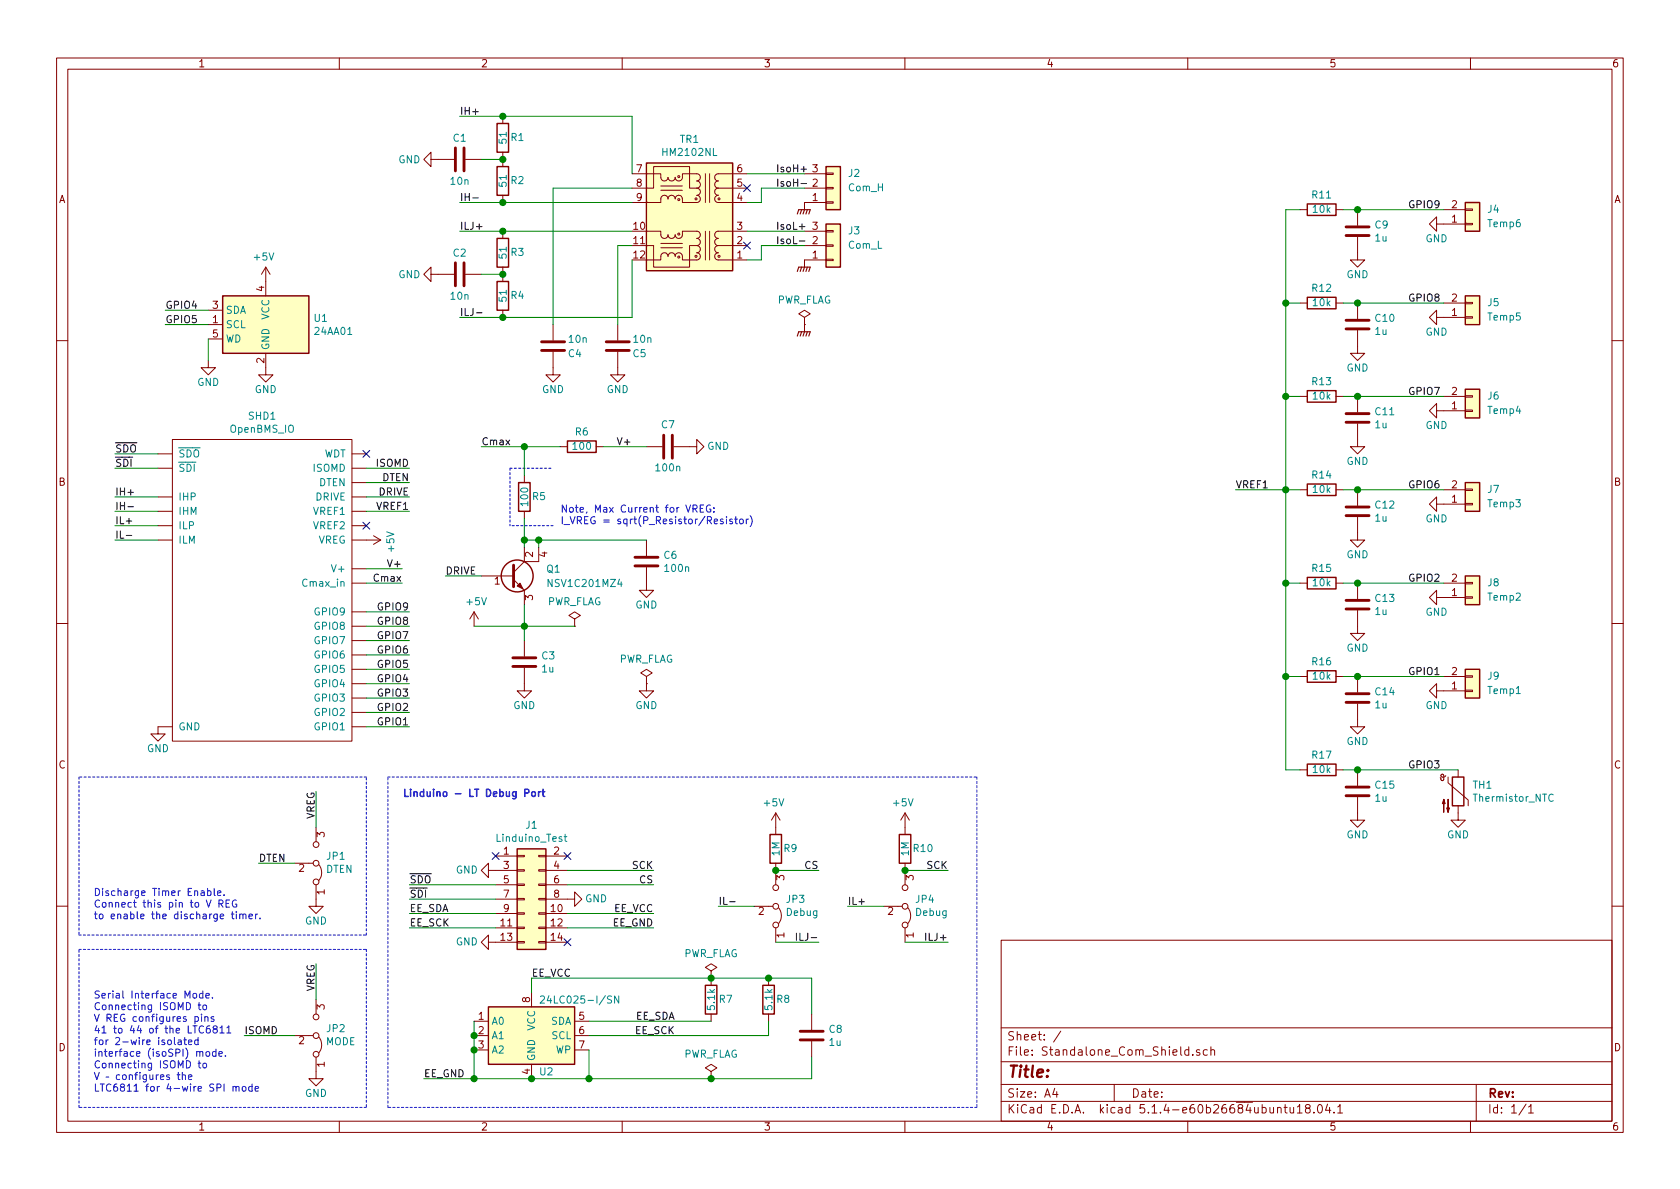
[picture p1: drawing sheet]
<svg xmlns="http://www.w3.org/2000/svg" width="297mm" height="210mm" viewBox="0 0 297 210" stroke-linecap="round" stroke-linejoin="round" font-family="sans-serif">
<g fill="none" stroke="#840000" stroke-width=".18">
<path d="M10 10.3h277v189.9h-277zM12 12.2h273v186.1h-273zM60 10.3v1.9M110 10.3v1.9M160 10.3v1.9M210 10.3v1.9M260 10.3v1.9M76.2 28.2v-1.3l-1.3 1.3 1.3 1.3v-1.3h4.1M82.3 28.2h2.8M88.9 20.6v1.2M88.9 26.9v2.6M88.9 34.5v1.3"/>
<path d="M111.8 30.7h5v.7a.63 .63 0 0 0 .7 .6 .63 .63 0 0 0 .6-.6 .63 .63 0 0 0 .6 .6 .63 .63 0 0 0 .7-.6 .63 .63 0 0 0 .6 .6 .63 .63 0 0 0 .6-.6v-.7h2.6a.63 .63 0 0 1 .6 .7 .63 .63 0 0 1-.6 .6 .63 .63 0 0 1 .6 .6 .63 .63 0 0 1-.6 .7M111.8 33.3h3.8v-3.8h6.3v3.8h1.3M116.8 33.6h3.8M116.8 32.9h3.8M123.2 33.3a.63 .63 0 0 1 .6 .6 .63 .63 0 0 1-.6 .6 .63 .63 0 0 1 .6 .7 .63 .63 0 0 1-.6 .6h-2.6v-.6a.63 .63 0 0 0-.6-.7 .63 .63 0 0 0-.6 .7 .63 .63 0 0 0-.7-.7 .63 .63 0 0 0-.6 .7 .63 .63 0 0 0-.6-.7 .63 .63 0 0 0-.7 .7v.6h-5M124.7 30.7v5.1M125.5 30.7v5.1M127 33.3a.63 .63 0 0 0-.6 .6 .63 .63 0 0 0 .6 .6 .63 .63 0 0 0-.6 .7 .63 .63 0 0 0 .6 .6h5.1M127 33.3h5.1M132.1 30.7h-5.1a.63 .63 0 0 0-.6 .7 .63 .63 0 0 0 .6 .6 .63 .63 0 0 0-.6 .6 .63 .63 0 0 0 .6 .7M142.2 33.3h3.8M142.2 30.7h3.8"/>
<path d="M146 30.6h1.3v.3h-1.3zM146 35.7h1.3v.2h-1.3zM146 33.1h1.3v.3h-1.3zM146 35.8h-3.8v1.3M229.9 37.1h1.2M236.2 37.1h1.3M240 37.1v2.8M254 39.6v-1.3l-1.3 1.3 1.3 1.3v-1.3h5.1M255.3 37.1h3.8M259.1 37h1.2v.2h-1.2zM259.1 39.5h1.2v.2h-1.2zM36.8 57.4h2.6"/>
<path d="M36.8 54.9h2.6M36.8 59.9h2.6M47 47.2l.8 1.3M47 47.2v5.1M47 47.2l-.8 1.3M76.2 48.5v-1.3l-1.3 1.3 1.3 1.3v-1.3h4.1M82.3 48.5h2.8M88.9 40.9v1.3M88.9 47.2v2.6M88.9 54.9v1.2M97.8 57.4v2.8M109.2 57.4v2.8"/>
<path d="M114.3 40.9h2.5v.6a.63 .63 0 0 0 .7 .7 .63 .63 0 0 0 .6-.7 .63 .63 0 0 0 .6 .7 .63 .63 0 0 0 .7-.7 .63 .63 0 0 0 .6 .7 .63 .63 0 0 0 .6-.7v-.6h2.6a.63 .63 0 0 1 .6 .6 .63 .63 0 0 1-.6 .7 .63 .63 0 0 1 .6 .6 .63 .63 0 0 1-.6 .6M114.3 43.4h1.3v3.8h6.3v-3.8h1.3M116.8 43.8h3.8M116.8 43h3.8M123.2 43.4a.63 .63 0 0 1 .6 .7 .63 .63 0 0 1-.6 .6 .63 .63 0 0 1 .6 .6 .63 .63 0 0 1-.6 .7h-2.6v-.7a.63 .63 0 0 0-.6-.6 .63 .63 0 0 0-.6 .6 .63 .63 0 0 0-.7-.6 .63 .63 0 0 0-.6 .6 .63 .63 0 0 0-.6-.6 .63 .63 0 0 0-.7 .6v.7h-2.5M124.7 40.9v5.1M125.5 40.9v5.1M127 43.4a.63 .63 0 0 0-.6 .7 .63 .63 0 0 0 .6 .6 .63 .63 0 0 0-.6 .6 .63 .63 0 0 0 .6 .7h5.1M127 43.4h5.1M132.1 40.9h-5.1a.63 .63 0 0 0-.6 .6 .63 .63 0 0 0 .6 .7 .63 .63 0 0 0-.6 .6 .63 .63 0 0 0 .6 .6M142.2 56.1l1.1-.6-1.1-.6-1 .6 1 .6v1.3M142.2 57.4h.1"/>
<path d="M142.2 57.4v1.3M142.2 43.4h3.8M142.2 40.9h3.8M146 40.8h1.3v.2h-1.3zM146 45.8h1.3v.3h-1.3zM146 43.3h1.3v.3h-1.3zM146 46h-3.8v1.2M229.9 53.6h1.2M236.2 53.6h1.3M240 58.4v4.1h1.3l-1.3 1.2-1.2-1.2h1.2M240 41.9v4.1h1.3l-1.3 1.2-1.2-1.2h1.2M240 53.6v2.8"/>
<path d="M254 56.1v-1.2l-1.3 1.2 1.3 1.3v-1.3h5.1M255.3 53.6h3.8M259.1 53.5h1.2v.2h-1.2zM259.1 56h1.2v.3h-1.2zM10 60.2h2M30.5 77.7h31.7v53.4h-31.7zM36.8 63.7v1.3h-1.2l1.2 1.3 1.3-1.3h-1.3M47 62.5v3.8h-1.3l1.3 1.3 1.3-1.3h-1.3M97.8 62.2v4.1h1.3l-1.3 1.3-1.3-1.3h1.3M99.1 79h1.2M105.4 79h1.3M109.2 62.2v4.1h1.3l-1.3 1.3-1.3-1.3h1.3"/>
<path d="M114.3 79h2.8M119.1 79h4.1v-1.3l1.3 1.3-1.3 1.3v-1.3M229.9 70.1h1.2M236.2 70.1h1.3M240 74.9v4.1h1.3l-1.3 1.3-1.2-1.3h1.2M240 70.1v2.8M254 72.6v-1.2l-1.3 1.2 1.3 1.3v-1.3h5.1M255.3 70.1h3.8M259.1 70h1.2v.2h-1.2zM259.1 72.5h1.2v.3h-1.2zM285 60.2h2M27.9 87.9h2.6"/>
<path d="M27.9 90.4h2.6M27.9 95.5h2.6M27.9 93h2.6M27.9 82.8h2.6M27.9 80.3h2.6M62.2 87.9h2.6M62.2 85.3h2.6M62.2 90.4h2.6M62.2 95.5h5.1M62.2 93h2.6M62.2 82.8h2.6M62.2 80.3h2.6"/>
<path d="M66 94.7l1.3 .8M67.3 95.5l-1.3 .8M92.7 84.1v1.2M92.7 90.4v1.3M92.7 96.8v2.5M92.7 99.3l-1.9 1.9M95.2 96.8v2.5h-2.5M114.3 95.5v2.8M229.9 86.6h1.2M236.2 86.6h1.3M240 91.4v4.1h1.3l-1.3 1.3-1.2-1.3h1.2M240 86.6v2.8"/>
<path d="M254 89.1v-1.2l-1.3 1.2 1.3 1.3v-1.3h5.1M255.3 86.6h3.8M259.1 86.5h1.2v.2h-1.2zM259.1 89h1.2v.3h-1.2zM10 110.3h2M62.2 103.1h2.6M62.2 118.4h2.6M62.2 115.8h2.6M62.2 113.3h2.6M62.2 110.7h2.6M62.2 108.2h2.6M62.2 100.6h2.6"/>
<path d="M83.8 108.2l-.7 1.3M83.8 108.2v2.5M83.8 108.2l.8 1.3M85.1 101.8h5.7M90.8 102.5l1.9 1.9v2.5M92.7 118.1v4.1h1.3l-1.3 1.2-1.3-1.2h1.3M92.7 113.3v2.8M101.6 109.5l1-.7-1-.6-1 .6 1 .7v1.2M101.6 110.7h.1M114.3 119.6l1-.6-1-.6-1 .6 1 .6v1.3M114.3 100.3v4.1h1.3l-1.3 1.3-1.3-1.3h1.3M229.9 103.1h1.2"/>
<path d="M229.9 119.6h1.2M236.2 103.1h1.3M236.2 119.6h1.3M240 107.9v4.1h1.3l-1.3 1.3-1.2-1.3h1.2M240 103.1v2.8M240 119.6v2.8M254 105.7v-1.3l-1.3 1.3 1.3 1.2v-1.2h5.1M255.3 103.1h3.8M255.3 119.6h3.8M259.1 119.5h1.2v.3h-1.2zM259.1 103h1.2v.2h-1.2zM259.1 105.5h1.2v.3h-1.2z"/>
<path d="M285 110.3h2M30.5 128.5h-2.6v1.3h1.3l-1.3 1.3-1.2-1.3h1.2M62.2 128.5h2.6M62.2 126h2.6M62.2 123.4h2.6M62.2 120.9h2.6M114.3 120.9h.1M114.3 120.9v1.3h1.3l-1.3 1.2-1.3-1.2h1.3M229.9 136.1h1.2M236.2 136.1h1.3M240 124.5v4h1.3l-1.3 1.3-1.2-1.3h1.2M240 136.1v2.8"/>
<path d="M254 122.2v-1.3l-1.3 1.3 1.3 1.2v-1.2h5.1M255.6 137.2l-.2 .2h-.3l-.3-.1v-.3l.3-.1 .2 .2v.8l-.2 .1-.3-.1v-.2l-.2-.2M256 137.4v1l3.6 3.1v1M257.8 136.1v1.3M259.1 122h1.2v.3h-1.2zM52.1 152.6h3.3M55.9 156.5v3.8h1.2l-1.2 1.2-1.3-1.2h1.3M55.9 146.3v2.5M56.4 152.9a2.26 2.26 0 0 1 0 2.8M86.4 153.9v1.3l-1.3-1.3 1.3-1.3v1.3h5M87.6 151.4h3.8M87.6 156.5h3.8"/>
<path d="M87.6 159h3.8M91.4 156.3h1.3v.3h-1.3zM91.4 153.8h1.3v.2h-1.3zM91.4 151.3h1.3v.2h-1.3zM91.4 158.9h1.3v.2h-1.3zM95.2 156.3h1.3v.3h-1.3zM95.2 153.8h1.3v.2h-1.3zM95.2 151.3h1.3v.2h-1.3zM95.2 158.9h1.3v.2h-1.3zM96.5 159h5.1v-1.3l1.3 1.3-1.3 1.3v-1.3M96.5 151.4h3.8M96.5 153.9h3.8"/>
<path d="M96.5 156.5h3.8M137.2 143.8v3.8M137.2 152.6v3.9M137.2 143.8l.7 1.2M137.2 143.8l-.8 1.2M160 143.8v3.8M160 152.6v3.9M160 143.8l.8 1.2M160 143.8l-.7 1.2M240 141v4h1.3l-1.3 1.3-1.2-1.3h1.2M257.8 142.5v2.5h-1.3l1.3 1.3 1.3-1.3h-1.3M10 160.2h2"/>
<path d="M55.9 176.8v2.5M86.4 166.6v1.3l-1.3-1.3 1.3-1.3v1.3h5M87.6 161.5h3.8M87.6 164.1h3.8M91.4 164h1.3v.2h-1.3zM91.4 166.5h1.3v.2h-1.3zM91.4 161.4h1.3v.3h-1.3zM94 175.5v2.5M95.2 164h1.3v.2h-1.3zM95.2 166.5h1.3v.2h-1.3zM95.2 161.4h1.3v.3h-1.3zM96.5 161.5h3.8"/>
<path d="M96.5 164.1h3.8M96.5 166.6h3.8M125.7 171.7l1-.6-1-.7-1 .7 1 .6v1.3M125.7 173h.1M125.7 173v1.2M125.7 179.3v1.3M133.3 160.3h3.4M135.9 173v1.2M135.9 179.3v1.3M137.2 164.1v2.5M137.7 160.5a2.26 2.26 0 0 1 0 2.8M143.5 179.3v2.8"/>
<path d="M156.2 160.3h3.3M160 164.1v2.5M160.5 160.5a2.26 2.26 0 0 1 0 2.8M177 166.3h108v32h-108zM285 160.2h2M52.1 183.1h3.3M55.9 186.9v3.8h1.2l-1.2 1.3-1.3-1.3h1.3M56.4 183.4a2.26 2.26 0 0 1 0 2.8M60 198.3v1.9M83.8 183.1h2.6M83.8 180.6h2.6M83.8 185.7h2.6"/>
<path d="M94 188.2v2.5M101.6 183.1h2.5M101.6 180.6h2.5M101.6 185.7h2.5M110 198.3v1.9M125.7 189.5l1-.7-1-.6-1 .6 1 .7v1.2M125.7 190.7h.1M143.5 184.1v2.8M160 198.3v1.9M177 194.8h108M177 191.8h108M177 187.8h108"/>
<path d="M177 181.8h108M186.5 192.5l-.4 1h1M186.8 193v1M187.6 182.3l-1.3 2M197 191.8v3M210 198.3v1.9M210.2 185.7l-.4-.1-.3 .3 .1 .6h.6M210.2 185.1v1.5M210.9 186.5v.1M212.1 185.7a.37 .37 0 0 0-.6 .1l.1 .2 .5 .2 .1 .1-.2 .3-.5-.1M213.5 185.7l-.5-.1-.2 .3v.6l.2 .1 .5-.1M214.1 185.7h.1a.37 .37 0 0 1 .6 .1v.8"/>
<path d="M214.1 185.1v1.5M225.9 196l.2-.2 .3 .1 .1 .9M227 195.8h.6M227.2 195.3v1.3l.4 .2M228.1 195.8l.1 .9 .3 .1 .2-.1M228.7 195.8v1M229.4 195.8l.4-.5v1.5M229.4 196.8h.8M231.1 196l-.3-.3 .1-.3a.48 .48 0 0 1 .7 .1l-.1 .4a.52 .52 0 0 0-.6 .2 .52 .52 0 0 0 0 .6l.5 .1 .2-.1v-.4l-.2-.3M232.3 196.7v.1M233.1 195.4l.2-.1a.8 .8 0 0 1 .5 .8 .8 .8 0 0 1-.5 .7 1 1 0 0 1-.2-1.4zM234.7 195.2l-.3 1.1h.9"/>
<path d="M235.1 195.8v1M235.9 196.7v.1M236.5 195.8l.4-.5v1.5M236.5 196.8h.9M260 198.3v1.9M261 191.8v6.5M269.8 195.2l-1.2 2M270.3 195.8l.4-.5v1.5M270.3 196.8h.8"/>
<circle cx="120" cy="35.3" r=".18"/>
<circle cx="120" cy="31.2" r=".18"/>
<circle cx="123.1" cy="35.2" r=".18"/>
<circle cx="127.1" cy="35.2" r=".18"/>
<circle cx="120" cy="41.4" r=".18"/>
<circle cx="120" cy="45.5" r=".18"/>
<circle cx="123.1" cy="45.3" r=".18"/>
<circle cx="127.1" cy="45.3" r=".18"/>
<circle cx="55.9" cy="156" r=".51"/>
<circle cx="55.9" cy="149.3" r=".51"/>
<circle cx="55.9" cy="152.6" r=".51"/>
<circle cx="137.2" cy="157" r=".51"/>
<circle cx="160" cy="157" r=".51"/>
<circle cx="55.9" cy="179.8" r=".51"/>
<circle cx="137.2" cy="160.3" r=".51"/>
<circle cx="137.2" cy="163.6" r=".51"/>
<circle cx="160" cy="160.3" r=".51"/>
<circle cx="160" cy="163.6" r=".51"/>
<circle cx="55.9" cy="186.4" r=".51"/>
<circle cx="55.9" cy="183.1" r=".51"/>
</g>
<g fill="none" stroke="#840000" stroke-width=".51">
<path d="M80.5 26.2v4M82 26.2v4M80.5 46.5v4M82 46.5v4M238 58.2h4.1M238 56.6h4.1M238 41.7h4.1M238 40.1h4.1M95.8 62h4M95.8 60.4h4M107.2 62h4.1M107.2 60.4h4.1"/>
<path d="M117.3 77v4M118.9 77v4M238 74.7h4.1M238 73.1h4.1M90.8 99.9v3.9M112.3 98.5h4M238 91.2h4.1M238 89.7h4.1M90.7 117.9h4M90.7 116.3h4M112.3 100.1h4M238 107.7h4.1"/>
<path d="M238 106.2h4.1M238 124.2h4.1M238 122.7h4.1M238 139.2h4.1M238 140.7h4.1M141.5 183.9h4M141.5 182.4h4"/>
</g>
<g fill="none" stroke="#840000" stroke-width=".25">
<path d="M87.9 29.5h2v5h-2zM87.9 21.8h2v5.1h-2zM114.3 28.8h15.2v19.1h-15.2zM146 39.6h2.6v7.6h-2.6zM146 29.5h2.6v7.6h-2.6zM231.1 36.1h5.1v2h-5.1zM259.1 35.8h2.5v5.1h-2.5zM39.4 52.3h15.2v10.2h-15.2zM87.9 42.2h2v5h-2zM87.9 49.8h2v5.1h-2zM231.1 52.6h5.1v2h-5.1zM259.1 52.3h2.5v5.1h-2.5z"/>
<path d="M100.3 78h5.1v2h-5.1zM231.1 69.1h5.1v2h-5.1zM259.1 68.8h2.5v5.1h-2.5zM91.7 85.3h2v5.1h-2zM231.1 85.6h5.1v2h-5.1zM259.1 85.3h2.5v5.1h-2.5zM231.1 118.6h5.1v2h-5.1zM231.1 102.1h5.1v2h-5.1zM259.1 118.4h2.5v5h-2.5zM259.1 101.8h2.5v5.1h-2.5zM231.1 135.1h5.1v2.1h-5.1zM256.8 137.4h2v5.1h-2z"/>
<path d="M91.4 150.1h5.1v17.8h-5.1zM136.1 147.6h2.1v5h-2.1zM159 147.6h2v5h-2zM86.4 178h15.2v10.2h-15.2zM124.7 174.2h2v5.1h-2zM134.9 174.2h2v5.1h-2z"/>
<circle cx="91.4" cy="101.8" r="2.82"/>
</g>
<g fill="#ffffc2" stroke="#ffffc2" stroke-width=".18">
<path d="M86.4 178h15.2v10.2h-15.2z"/>
<path d="M91.4 150.1h5.1v17.8h-5.1z"/>
<path d="M146 39.6h2.6v7.6h-2.6z"/>
<path d="M146 29.5h2.6v7.6h-2.6z"/>
<path d="M114.3 28.8h15.2v19.1h-15.2z"/>
<path d="M39.4 52.3h15.2v10.2h-15.2z"/>
<path d="M259.1 35.8h2.5v5.1h-2.5z"/>
<path d="M259.1 118.4h2.5v5h-2.5z"/>
<path d="M259.1 101.8h2.5v5.1h-2.5z"/>
<path d="M259.1 85.3h2.5v5.1h-2.5z"/>
<path d="M259.1 68.8h2.5v5.1h-2.5z"/>
<path d="M259.1 52.3h2.5v5.1h-2.5z"/>
</g>
<path d="M99.7 147.9h.5M99.9 147.5v1.1l.3 .2M274.6 140.6a.6 .6 0 0 0-.8 .4 .6 .6 0 0 0 .6 .7l.2-.1M95.6 176.2l.4-.1 .3 .4-.1 .2-.7 .7h.8M109.4 176.1v1.3l-.7-1.3v1.3" fill="none" stroke="#008484" stroke-width=".18"/>
<path d="M141 37.8l.2-.7h2.1l-.3 .7M141.7 37.1l-.2 .7M142.2 37.1l-.2 .7M142.7 37.1l-.2 .7M141 48l.2-.8h2.1l-.3 .8M141 59.4l.2-.7h2.1l-.3 .7M141.7 47.2l-.2 .8M141.7 58.7l-.2 .7M142.2 47.2l-.2 .8M142.2 58.7l-.2 .7M142.7 47.2l-.2 .8M142.7 58.7l-.2 .7" fill="none" stroke="#840000" stroke-width=".2"/>
<g fill="#840000" stroke="#840000" stroke-width=".18">
<path d="M91.4 103.6l.5-.5 .6 1z"/>
<path d="M255.3 141.3l.2 .8h-.5l.3-.8v2.3z"/>
<path d="M256 141.3v2.3l-.2-.7h.5l-.3 .7z"/>
</g>
<g fill="none" stroke="#0000c2" stroke-width=".18" stroke-dasharray=".4 .4">
<path d="M90.2 82.8h7.6M90.2 82.8v10.2M97.8 93h-7.6M14 137.4v27.9M64.8 137.4h-50.8M68.6 137.4h104.1M172.7 137.4v58.4M14 165.3h50.8M14 167.9h50.8M64.8 165.3v-27.9M64.8 167.9v27.9M14 195.8v-27.9"/>
<path d="M64.8 195.8h-50.8M68.6 195.8v-58.4M172.7 195.8h-104.1"/>
</g>
<g fill="none" stroke="#008400" stroke-width=".18">
<path d="M81.3 35.8h30.5M81.3 20.6h30.5v10.1M85.1 28.2h3.8M111.8 33.3h-14v24.1M132.1 30.7h10.1M142.2 33.3h-7.6v2.5h-2.5M229.9 37.1h-2.6v99h2.6M237.5 37.1h17.8M29.2 57.4h7.6M29.2 54.9h7.6M36.8 59.9v3.8M81.3 40.9h30.5"/>
<path d="M85.1 48.5h3.8M111.8 46v10.1h-30.5M111.8 43.4h-2.6v14M132.1 40.9h10.1M142.2 43.4h-7.6v2.6h-2.5M227.3 53.6h2.6M237.5 53.6h17.8M85.1 79h14M92.7 79v5.1M106.7 79h7.6M227.3 70.1h2.6M237.5 70.1h17.8"/>
<path d="M20.3 87.9h7.6M20.3 82.8h7.6M20.3 90.4h7.6M20.3 93h7.6M20.3 95.5h7.6M20.3 80.3h7.6M64.8 87.9h7.6M64.8 82.8h7.6M64.8 85.3h7.6M64.8 90.4h7.6M92.7 95.5h21.6M92.7 91.7v5.1"/>
<path d="M95.2 95.5v1.3M218.4 86.6h11.5M237.5 86.6h17.8M64.8 110.7h7.6M64.8 100.6h6.3M64.8 103.1h6.3M64.8 108.2h7.6M64.8 113.3h7.6M64.8 115.8h7.6M64.8 118.4h7.6M78.7 101.8h6.4M83.8 110.7h17.8"/>
<path d="M92.7 106.9v6.4M227.3 103.1h2.6M227.3 119.6h2.6M237.5 103.1h17.8M237.5 119.6h17.8M55.9 139.9v6.4M64.8 120.9h7.6M64.8 123.4h7.6M64.8 126h7.6M64.8 128.5h7.6M237.5 136.1h20.3M45.7 152.6h6.4"/>
<path d="M72.4 156.5h15.2M72.4 159h15.2M100.3 156.5h15.3M100.3 153.9h15.3M137.2 153.9h7.6M160 153.9h7.6M55.9 170.4v6.4M72.4 161.5h15.2M72.4 164.1h15.2M94 175.5v-2.5h49.5v6.3M100.3 161.5h15.3M100.3 164.1h15.3"/>
<path d="M127 160.3h6.3M137.2 166.6h7.6M149.9 160.3h6.3M160 166.6h7.6M43.2 183.1h8.9M83.8 180.6v10.1M104.1 180.6h21.6M104.1 185.7v5M135.9 180.6v2.5h-31.8M143.5 186.9v3.8h-68.6"/>
</g>
<path d="M83.6 35h1M141.6 29.9h1M141.6 32.5h1M84.3 55.3h.9M141.3 42.6h1M141.3 40.1h1M22.3 94.7h1M22.6 89.6h1M129 159.5h1M140.8 165v1.3" fill="none" stroke="#000" stroke-width=".18"/>
<g fill="none" stroke="#0000c2" stroke-width=".18">
<path d="M122.5 90l.6-.1 .2-.2-.1-.3-.2-.1h-.5v1.3M122.8 90l.5 .6M123.8 89.9h.4M124.4 89.3h-.6v1.3h.6M125.6 89.4a.59 .59 0 0 0-.7 .5 .59 .59 0 0 0 .7 .6l.1-.5h-.3M126.2 90.4v.2M126.2 89.8v.1M127.8 91.8h-.2l-.2 .2v.1l.4 .2v.3h-.4M128.4 91.4v.1M128.4 91.8v.8M129.5 91.8h-.3l-.2 .2 .1 .1 .4 .2v.3h-.5M129.9 91.8h.5"/>
<path d="M130.1 91.4v1.1l.3 .1M130.8 91.9l.2-.1 .4 .1v.5l-.1 .2h-.3l-.2-.1zM132 91.8v.8M132.3 91.8l-.3 .2M132.6 91.2a1.47 1.47 0 0 1 0 1.9M36.7 157.6l.4-.1 .2 .3-.1 .5h-.5M36.7 157.1v1.3M37.9 157.1v1.1l.1 .2M38.5 157.9l.6-.1-.1-.2-.3-.1-.2 .2v.6h.5M38.7 159.8h.6l.1-.5-.2-.1h-.5v1.2M39 159.8l.4 .6M39.6 158.2v.2"/>
<path d="M40 159.8h.4M40.6 159.2h-.6v1.2h.6M41.8 159.2a.59 .59 0 0 0-.7 .6 .59 .59 0 0 0 .7 .6l.1-.5h-.3M34.2 175.7h.3l.3 .2v.4l-.3 .2-.3-.1-.1-.1zM34.5 179.8h.3l.3 .2-.1 .6h-.5M35 177.7h.5M35.2 177.3v1.1l.3 .2M35.6 179.3v.2M35.6 179.8v.8M35.9 175.7h-.4l-.2 .2 .1 .5h.5M35.9 175.2v1.3M36 177.8l.3-.1 .2 .2v.4l-.2 .3-.3-.1-.1-.2z"/>
<path d="M36.2 179.9l.2-.1h.3l.1 .8M36.2 179.8v.8M36.4 176.1l.6-.1v-.3h-.4l-.2 .1 .1 .6h.5M37.6 176.4v.1M37.8 179.8h-.3l-.2 .2 .1 .1 .4 .2v.3h-.5M40.9 161.6h.5M41.1 161.2v1.1l.3 .2M41.8 161.2v.1M41.8 161.6v.9M42.4 161.8l.2-.2 .3 .1 .1 .8M42.4 161.6v.9M43 161.8l.1-.2 .3 .1 .1 .8"/>
<path d="M44 162l.6-.1v-.2l-.4-.1-.2 .2 .1 .6h.5M45.2 161.6v.9M45.5 161.6l-.2 .1-.1 .2M46 162.4v.1M30.8 183.5v1.1l.2 .1M31.3 190.1h.5M31.5 183.9h.5l.1 .8M31.5 189.6v1.1l.3 .2M32.1 184.2h-.5l-.2 .2 .2 .3h.5M32.2 190.2l.2-.1h.3l.1 .8M32.2 189.6v1.3M32.5 183.9h.5"/>
<path d="M32.7 183.5v1.1l.3 .1M33.3 184.3l.6-.1v-.3h-.4l-.2 .2 .1 .6h.5M33.3 190.5l.6-.1v-.3h-.4l-.2 .1 .1 .6h.5M35 183.9h-.4l-.2 .2 .1 .6h.5M35 183.5v1.2M35 188h.5M35.2 187.6v1.1l.3 .1M36 181.5a.6 .6 0 0 0-.9 .4 .6 .6 0 0 0 .6 .8l.3-.2M36 188.1l.3-.1 .2 .2v.4l-.2 .2h-.3l-.1-.2zM36.5 186l.3-.1 .3 .3-.1 .5-.3 .1-.3-.2zM37.1 181.4l-.4 .1a.87 .87 0 0 0 0 1.2l.4-.2v-.5l-.4-.1-.2 .2M37.9 182l-.2-.3 .1-.2 .4-.1 .2 .1v.3l-.6 .2-.1 .2v.2l.2 .3 .4-.1 .1-.2v-.3l-.2-.1"/>
<path d="M38.2 186l-.4-.1-.2 .3 .1 .5h.5M38.2 185.5v1.3M38.7 186.4l.6-.1-.1-.3-.3-.1-.2 .2 .1 .6h.4M38.9 181.8l.3-.4v1.3M38.9 182.7h.7M39.9 186.7v.1M40.1 181.8l.4-.4v1.3M40.1 182.7h.7M41.2 192.2l.2-.1 .3 .1v.8M41.2 192.1v.9M41.7 192.3l.2-.2 .3 .1 .1 .8M42.9 192.2l.2-.1 .3 .1 .1 .5-.1 .2-.3 .1-.2-.2z"/>
<path d="M44.6 192.2l-.4-.1-.2 .2 .1 .6h.5M44.6 191.7v1.3M45.1 192.5l.6-.1v-.2l-.4-.1-.2 .2 .1 .6h.5"/>
</g>
<path d="M95.2 140v.8M95.6 140l-.4 .2M95.8 140h.5M96 139.6v1.1l.3 .1M92.8 140.2l.7-.1v-.4l-.2-.1h-.5v1.2M94.1 140h.3l.2 .1v.7h-.3l-.3-.2z" fill="none" stroke="#0000c2" stroke-width=".25"/>
<g fill="#008400" stroke="#008400" stroke-width=".25">
<circle cx="227.3" cy="70.1" r=".51"/>
<circle cx="240" cy="70.1" r=".51"/>
<circle cx="88.9" cy="35.8" r=".51"/>
<circle cx="125.7" cy="190.7" r=".51"/>
<circle cx="227.3" cy="53.6" r=".51"/>
<circle cx="88.9" cy="28.2" r=".51"/>
<circle cx="160" cy="153.9" r=".51"/>
<circle cx="88.9" cy="40.9" r=".51"/>
<circle cx="92.7" cy="79" r=".51"/>
<circle cx="240" cy="53.6" r=".51"/>
<circle cx="83.8" cy="183.1" r=".51"/>
<circle cx="95.3" cy="95.5" r=".51"/>
<circle cx="92.7" cy="95.5" r=".51"/>
<circle cx="92.7" cy="110.7" r=".51"/>
<circle cx="83.8" cy="190.7" r=".51"/>
<circle cx="135.9" cy="173" r=".51"/>
<circle cx="240" cy="103.1" r=".51"/>
<circle cx="125.7" cy="173" r=".51"/>
<circle cx="137.2" cy="153.9" r=".51"/>
<circle cx="240" cy="119.6" r=".51"/>
<circle cx="240" cy="136.1" r=".51"/>
<circle cx="227.3" cy="86.6" r=".51"/>
<circle cx="227.3" cy="119.6" r=".51"/>
<circle cx="240" cy="37.1" r=".51"/>
<circle cx="227.3" cy="103.1" r=".51"/>
<circle cx="88.9" cy="48.5" r=".51"/>
<circle cx="240" cy="86.6" r=".51"/>
<circle cx="88.9" cy="20.6" r=".51"/>
<circle cx="88.9" cy="56.1" r=".51"/>
<circle cx="104.1" cy="190.7" r=".51"/>
<circle cx="94" cy="190.7" r=".51"/>
<circle cx="83.8" cy="185.7" r=".51"/>
</g>
<g fill="none" stroke="#000084" stroke-width=".18">
<path d="M131.5 32.7l1.2 1.2M132.7 32.7l-1.2 1.2M131.5 42.8l1.2 1.2M132.7 42.8l-1.2 1.2M64.2 79.6l1.2 1.3M65.4 79.6l-1.2 1.3M64.2 92.3l1.2 1.3M65.4 92.3l-1.2 1.3M87 150.8l1.2 1.2M88.2 150.8l-1.2 1.2M99.7 150.8l1.2 1.2M100.9 150.8l-1.2 1.2"/>
<path d="M99.7 166l1.2 1.2M100.9 166l-1.2 1.2"/>
</g>
<text font-size="2.8" fill="#840000" x="178" y="190.5">Title:</text>
<g font-size="2.1" fill="#840000">
<text x="178" y="184">Sheet: /</text>
<text x="178" y="186.7">File: Standalone_Com_Shield.sch</text>
<text x="178" y="196.9">KiCad E.D.A. kicad 5.1.4-e60b26684ubuntu18.04.1</text>
<text x="178" y="194.1">Size: A4</text>
<text x="200" y="194.1">Date:</text>
<text x="263" y="194.1">Rev:</text>
<text x="263" y="196.9">Id: 1/1</text>
</g>
<g font-size="1.8" fill="#840000">
<text x="35" y="11.9">1</text>
<text x="85" y="11.9">2</text>
<text x="135" y="11.9">3</text>
<text x="185" y="11.9">4</text>
<text x="235" y="11.9">5</text>
<text x="285" y="11.9">6</text>
<text x="10.4" y="35.9">A</text>
<text x="112.5" y="30.5">7</text>
<text x="112.5" y="33">8</text>
<text x="112.5" y="35.6">9</text>
<text x="130.3" y="35.6">4</text>
<text x="130.3" y="33">5</text>
<text x="130.3" y="30.5">6</text>
<text x="143.7" y="35.6">1</text>
<text x="143.7" y="33">2</text>
<text x="143.7" y="30.5">3</text>
<text x="285.4" y="35.9">A</text>
<text x="112.1" y="40.6">10</text>
<text x="130.3" y="40.6">3</text>
<text x="143.7" y="40.6">3</text>
<text x="256.7" y="39.4">1</text>
<text x="256.7" y="36.8">2</text>
<text x="112.1" y="43.2">11</text>
<text x="112.1" y="45.7">12</text>
<text x="130.3" y="45.7">1</text>
<text x="130.3" y="43.2">2</text>
<text x="143.7" y="45.7">1</text>
<text x="143.7" y="43.2">2</text>
<text x="46.7" y="51.5" transform="rotate(-90 46.7 51.5)">4</text>
<text x="256.7" y="53.3">2</text>
<text x="37.6" y="57.1">1</text>
<text x="37.6" y="54.6">3</text>
<text x="37.6" y="59.7">5</text>
<text x="256.7" y="55.9">1</text>
<text x="46.7" y="64.2" transform="rotate(-90 46.7 64.2)">2</text>
<text x="256.7" y="69.8">2</text>
<text x="256.7" y="72.4">1</text>
<text x="10.4" y="85.9">B</text>
<text x="256.7" y="88.9">1</text>
<text x="256.7" y="86.4">2</text>
<text x="285.4" y="85.9">B</text>
<text x="94.2" y="98.5" transform="rotate(-90 94.2 98.5)">2</text>
<text x="96.8" y="98.5" transform="rotate(-90 96.8 98.5)">4</text>
<text x="87.5" y="103.4">1</text>
<text x="94.2" y="106.1" transform="rotate(-90 94.2 106.1)">3</text>
<text x="256.7" y="105.4">1</text>
<text x="256.7" y="102.9">2</text>
<text x="256.7" y="119.4">2</text>
<text x="256.7" y="121.9">1</text>
<text x="10.4" y="135.9">C</text>
<text x="285.4" y="135.9">C</text>
<text x="57.4" y="148.1" transform="rotate(-90 57.4 148.1)">3</text>
<text x="52.9" y="154.2">2</text>
<text x="89.1" y="151.1">1</text>
<text x="89.1" y="153.7">3</text>
<text x="97.9" y="151.1">2</text>
<text x="97.9" y="153.7">4</text>
<text x="138.7" y="155.7" transform="rotate(-90 138.7 155.7)">3</text>
<text x="161.5" y="155.7" transform="rotate(-90 161.5 155.7)">3</text>
<text x="57.4" y="158.2" transform="rotate(-90 57.4 158.2)">1</text>
<text x="89.1" y="156.2">5</text>
<text x="89.1" y="158.7">7</text>
<text x="89.1" y="161.3">9</text>
<text x="97.5" y="161.3">10</text>
<text x="97.9" y="156.2">6</text>
<text x="97.9" y="158.7">8</text>
<text x="134.1" y="161.8">2</text>
<text x="157" y="161.8">2</text>
<text x="88.6" y="163.8">11</text>
<text x="88.6" y="166.4">13</text>
<text x="97.5" y="163.8">12</text>
<text x="97.5" y="166.4">14</text>
<text x="138.7" y="165.8" transform="rotate(-90 138.7 165.8)">1</text>
<text x="161.5" y="165.8" transform="rotate(-90 161.5 165.8)">1</text>
<text x="57.4" y="178.5" transform="rotate(-90 57.4 178.5)">3</text>
<text x="93.7" y="177.3" transform="rotate(-90 93.7 177.3)">8</text>
<text x="10.4" y="185.9">D</text>
<text x="52.9" y="184.7">2</text>
<text x="84.6" y="180.3">1</text>
<text x="84.6" y="182.9">2</text>
<text x="84.6" y="185.4">3</text>
<text x="102.4" y="180.3">5</text>
<text x="102.4" y="182.9">6</text>
<text x="102.4" y="185.4">7</text>
<text x="285.4" y="185.9">D</text>
<text x="57.4" y="188.7" transform="rotate(-90 57.4 188.7)">1</text>
<text x="93.7" y="190" transform="rotate(-90 93.7 190)">4</text>
<text x="35" y="199.9">1</text>
<text x="85" y="199.9">2</text>
<text x="135" y="199.9">3</text>
<text x="185" y="199.9">4</text>
<text x="235" y="199.9">5</text>
<text x="285" y="199.9">6</text>
</g>
<g font-size="1.8">
<text x="81.3" y="20.3">IH+</text>
<text x="81.3" y="35.6">IH-</text>
<text x="137.2" y="30.5">IsoH+</text>
<text x="137.2" y="33">IsoH-</text>
<text x="81.3" y="40.6">ILJ+</text>
<text x="137.2" y="40.6">IsoL+</text>
<text x="248.9" y="36.8">GPIO9</text>
<text x="137.2" y="43.2">IsoL-</text>
<text x="248.9" y="53.3">GPIO8</text>
<text x="29.2" y="57.1">GPIO5</text>
<text x="29.2" y="54.6">GPIO4</text>
<text x="81.3" y="55.9">ILJ-</text>
<text x="248.9" y="69.8">GPIO7</text>
<text x="20.3" y="82.5">SDI</text>
<text x="20.3" y="80">SDO</text>
<text x="66.6" y="82.5">ISOMD</text>
<text x="85.1" y="78.7">Cmax</text>
<text x="109.6" y="78.7">V+</text>
<text x="20.3" y="87.6">IH+</text>
<text x="67" y="87.6">DRIVE</text>
<text x="67.6" y="85.1">DTEN</text>
<text x="218.4" y="86.4">VREF1</text>
<text x="248.9" y="86.4">GPIO6</text>
<text x="20.3" y="90.2">IH-</text>
<text x="20.3" y="92.7">IL+</text>
<text x="20.3" y="95.2">IL-</text>
<text x="66.7" y="90.2">VREF1</text>
<text x="68.9" y="100.3">V+</text>
<text x="78.7" y="101.6">DRIVE</text>
<text x="66.3" y="102.9">Cmax</text>
<text x="67" y="107.9">GPIO9</text>
<text x="248.9" y="102.9">GPIO2</text>
<text x="67" y="113">GPIO7</text>
<text x="67" y="110.5">GPIO8</text>
<text x="67" y="118.1">GPIO5</text>
<text x="67" y="115.6">GPIO6</text>
<text x="248.9" y="119.4">GPIO1</text>
<text x="67" y="120.6">GPIO4</text>
<text x="67" y="123.2">GPIO3</text>
<text x="67" y="125.7">GPIO2</text>
<text x="67" y="128.3">GPIO1</text>
<text x="248.9" y="135.9">GPIO3</text>
<text x="55.6" y="145" transform="rotate(-90 55.6 145)">VREG</text>
<text x="45.7" y="152.4">DTEN</text>
<text x="111.8" y="153.7">SCK</text>
<text x="142.3" y="153.7">CS</text>
<text x="163.9" y="153.7">SCK</text>
<text x="72.4" y="158.7">SDI</text>
<text x="72.4" y="156.2">SDO</text>
<text x="72.4" y="161.3">EE_SDA</text>
<text x="108.5" y="161.3">EE_VCC</text>
<text x="113.1" y="156.2">CS</text>
<text x="127" y="160">IL-</text>
<text x="149.9" y="160">IL+</text>
<text x="72.4" y="163.8">EE_SCK</text>
<text x="108.3" y="163.8">EE_GND</text>
<text x="141.6" y="166.4">ILJ-</text>
<text x="164.1" y="166.4">ILJ+</text>
<text x="94" y="172.7">EE_VCC</text>
<text x="55.6" y="175.4" transform="rotate(-90 55.6 175.4)">VREG</text>
<text x="43.2" y="182.9">ISOMD</text>
<text x="112.3" y="180.3">EE_SDA</text>
<text x="112.3" y="182.9">EE_SCK</text>
<text x="74.9" y="190.5">EE_GND</text>
</g>
<g font-size="1.8" fill="#008484">
<text x="70.4" y="28.9">GND</text>
<text x="80.2" y="25.1">C1</text>
<text x="89.6" y="25.3" transform="rotate(-90 89.6 25.3)">51</text>
<text x="90.4" y="24.9">R1</text>
<text x="117.4" y="27.6">HM2102NL</text>
<text x="120.2" y="25.3">TR1</text>
<text x="79.8" y="32.7">10n</text>
<text x="89.6" y="33" transform="rotate(-90 89.6 33)">51</text>
<text x="90.4" y="32.6">R2</text>
<text x="150" y="33.8">Com_H</text>
<text x="150.1" y="31.3">J2</text>
<text x="232.1" y="35.1">R11</text>
<text x="150.1" y="41.4">J3</text>
<text x="232.2" y="37.6">10k</text>
<text x="243.2" y="40.4">C9</text>
<text x="263.1" y="37.6">J4</text>
<text x="263.2" y="40.2">Temp6</text>
<text x="45" y="46.1">+5V</text>
<text x="80.2" y="45.4">C2</text>
<text x="89.6" y="45.7" transform="rotate(-90 89.6 45.7)">51</text>
<text x="90.4" y="45.3">R3</text>
<text x="150" y="44">Com_L</text>
<text x="243.2" y="42.7">1u</text>
<text x="252" y="42.8">GND</text>
<text x="70.4" y="49.2">GND</text>
<text x="79.8" y="53">10n</text>
<text x="89.6" y="53.3" transform="rotate(-90 89.6 53.3)">51</text>
<text x="90.4" y="52.9">R4</text>
<text x="137.3" y="53.7">PWR_FLAG</text>
<text x="232.1" y="51.6">R12</text>
<text x="238.1" y="49.2">GND</text>
<text x="39.9" y="58">SCL</text>
<text x="39.9" y="55.5">SDA</text>
<text x="47.6" y="56.6" transform="rotate(-90 47.6 56.6)">VCC</text>
<text x="55.6" y="56.9">U1</text>
<text x="55.7" y="59.2">24AA01</text>
<text x="232.2" y="54.1">10k</text>
<text x="243.2" y="59.2">1u</text>
<text x="243.2" y="56.9">C10</text>
<text x="252" y="59.4">GND</text>
<text x="263.1" y="54.1">J5</text>
<text x="263.2" y="56.7">Temp5</text>
<text x="39.9" y="60.6">WD</text>
<text x="47.6" y="62" transform="rotate(-90 47.6 62)">GND</text>
<text x="100.5" y="63.2">C4</text>
<text x="100.7" y="60.6">10n</text>
<text x="112" y="63.2">C5</text>
<text x="112.1" y="60.6">10n</text>
<text x="238.1" y="65.7">GND</text>
<text x="34.9" y="68.2">GND</text>
<text x="45" y="69.5">GND</text>
<text x="95.8" y="69.5">GND</text>
<text x="107.3" y="69.5">GND</text>
<text x="232.1" y="68.1">R13</text>
<text x="232.2" y="70.7">10k</text>
<text x="263.1" y="70.7">J6</text>
<text x="40.7" y="76.5">OpenBMS_IO</text>
<text x="44" y="74.2">SHD1</text>
<text x="101.8" y="77">R6</text>
<text x="117" y="75.7">C7</text>
<text x="243.2" y="75.7">1u</text>
<text x="243.2" y="73.4">C11</text>
<text x="252" y="75.9">GND</text>
<text x="263.2" y="73.2">Temp4</text>
<text x="31.5" y="83.4">SDI</text>
<text x="31.5" y="80.9">SDO</text>
<text x="55.4" y="83.4">ISOMD</text>
<text x="57.2" y="80.9">WDT</text>
<text x="101.4" y="79.5">100</text>
<text x="116.1" y="83.4">100n</text>
<text x="125" y="79.5">GND</text>
<text x="238.1" y="82.2">GND</text>
<text x="31.5" y="88.5">IHP</text>
<text x="55.8" y="88.5">DRIVE</text>
<text x="56.4" y="86">DTEN</text>
<text x="93.4" y="89.4" transform="rotate(-90 93.4 89.4)">100</text>
<text x="94.2" y="88.4">R5</text>
<text x="232.1" y="84.6">R14</text>
<text x="232.2" y="87.2">10k</text>
<text x="243.2" y="89.9">C12</text>
<text x="263.1" y="87.2">J7</text>
<text x="263.2" y="89.7">Temp3</text>
<text x="31.5" y="91.1">IHM</text>
<text x="31.5" y="93.6">ILP</text>
<text x="55.5" y="91.1">VREF1</text>
<text x="55.5" y="93.6">VREF2</text>
<text x="243.2" y="92.2">1u</text>
<text x="252" y="92.4">GND</text>
<text x="31.5" y="96.1">ILM</text>
<text x="56.2" y="96.1">VREG</text>
<text x="59" y="101.2">V+</text>
<text x="69.7" y="97.5" transform="rotate(-90 69.7 97.5)">+5V</text>
<text x="96.7" y="101.3">Q1</text>
<text x="117.4" y="98.8">C6</text>
<text x="117.7" y="101.1">100n</text>
<text x="232.1" y="101.1">R15</text>
<text x="238.1" y="98.7">GND</text>
<text x="53.8" y="103.8">Cmax_in</text>
<text x="82.6" y="107">+5V</text>
<text x="96.6" y="107">PWR_FLAG</text>
<text x="97.2" y="103.8">NSV1C201MZ4</text>
<text x="112.3" y="107.6">GND</text>
<text x="232.2" y="103.7">10k</text>
<text x="243.2" y="106.4">C13</text>
<text x="263.1" y="103.7">J8</text>
<text x="263.2" y="106.2">Temp2</text>
<text x="55.8" y="113.9">GPIO7</text>
<text x="55.8" y="111.4">GPIO8</text>
<text x="55.8" y="108.8">GPIO9</text>
<text x="243.2" y="108.8">1u</text>
<text x="252" y="108.9">GND</text>
<text x="55.8" y="119">GPIO5</text>
<text x="55.8" y="116.5">GPIO6</text>
<text x="95.8" y="116.6">C3</text>
<text x="95.9" y="118.9">1u</text>
<text x="109.3" y="117.2">PWR_FLAG</text>
<text x="232.1" y="117.6">R16</text>
<text x="238.1" y="115.2">GND</text>
<text x="55.8" y="124.1">GPIO3</text>
<text x="55.8" y="121.5">GPIO4</text>
<text x="90.8" y="125.4">GND</text>
<text x="112.3" y="125.4">GND</text>
<text x="232.2" y="120.2">10k</text>
<text x="243.2" y="125.3">1u</text>
<text x="243.2" y="123">C14</text>
<text x="252" y="125.4">GND</text>
<text x="263.1" y="120.2">J9</text>
<text x="263.2" y="122.7">Temp1</text>
<text x="31.5" y="129.2">GND</text>
<text x="55.8" y="129.2">GPIO1</text>
<text x="55.8" y="126.6">GPIO2</text>
<text x="238.1" y="131.7">GND</text>
<text x="26" y="133">GND</text>
<text x="232.1" y="134.2">R17</text>
<text x="232.2" y="136.7">10k</text>
<text x="135.2" y="142.6">+5V</text>
<text x="158" y="142.6">+5V</text>
<text x="243.2" y="141.8">1u</text>
<text x="243.2" y="139.5">C15</text>
<text x="260.5" y="139.5">TH1</text>
<text x="260.7" y="141.8">Thermistor_NTC</text>
<text x="87.9" y="148.9">Linduino_Test</text>
<text x="93" y="146.6">J1</text>
<text x="238.1" y="148.3">GND</text>
<text x="255.9" y="148.3">GND</text>
<text x="57.6" y="154.4">DTEN</text>
<text x="57.8" y="152">JP1</text>
<text x="80.6" y="154.5">GND</text>
<text x="137.8" y="151.3" transform="rotate(-90 137.8 151.3)">1M</text>
<text x="138.6" y="150.7">R9</text>
<text x="160.7" y="151.3" transform="rotate(-90 160.7 151.3)">1M</text>
<text x="161.6" y="150.7">R10</text>
<text x="103.5" y="159.6">GND</text>
<text x="139.1" y="159.7">JP3</text>
<text x="139.1" y="162">Debug</text>
<text x="162" y="159.7">JP4</text>
<text x="162" y="162">Debug</text>
<text x="53.9" y="163.5">GND</text>
<text x="80.6" y="167.2">GND</text>
<text x="120.8" y="169.3">PWR_FLAG</text>
<text x="96.9" y="177.5">24LC025-I/SN</text>
<text x="126.4" y="178.5" transform="rotate(-90 126.4 178.5)">5.1k</text>
<text x="127.2" y="177.3">R7</text>
<text x="136.6" y="178.5" transform="rotate(-90 136.6 178.5)">5.1k</text>
<text x="137.4" y="177.3">R8</text>
<text x="57.6" y="184.8">MODE</text>
<text x="57.8" y="182.5">JP2</text>
<text x="86.9" y="181.2">A0</text>
<text x="86.9" y="183.8">A1</text>
<text x="94.6" y="182.3" transform="rotate(-90 94.6 182.3)">VCC</text>
<text x="97.4" y="181.2">SDA</text>
<text x="97.6" y="183.8">SCL</text>
<text x="146.6" y="182.6">C8</text>
<text x="146.7" y="185">1u</text>
<text x="86.9" y="186.3">A2</text>
<text x="94.6" y="187.7" transform="rotate(-90 94.6 187.7)">GND</text>
<text x="95.5" y="190.2">U2</text>
<text x="98.2" y="186.3">WP</text>
<text x="120.8" y="187">PWR_FLAG</text>
<text x="53.9" y="194">GND</text>
</g>
<g font-size="1.8" fill="#0000c2">
<text x="99.1" y="90.6">Note, Max Current for VREG:</text>
<text x="99.1" y="92.7">I_VREG = sqrt(P_Resistor/Resistor)</text>
<text x="71.1" y="140.9">Linduino - LT Debug Port</text>
<text x="16.5" y="158.4">Discharge Timer Enable.</text>
<text x="16.5" y="160.5">Connect this pin to V REG</text>
<text x="16.5" y="162.6">to enable the discharge timer.</text>
<text x="16.5" y="176.6">Serial Interface Mode.</text>
<text x="16.5" y="178.6">Connecting ISOMD to</text>
<text x="16.5" y="180.7">V REG configures pins</text>
<text x="16.5" y="182.7">41 to 44 of the LTC6811</text>
<text x="16.5" y="184.8">for 2-wire isolated</text>
<text x="16.5" y="186.9">interface (isoSPI) mode.</text>
<text x="16.5" y="188.9">Connecting ISOMD to</text>
<text x="16.5" y="191">V configures the</text>
<text x="16.5" y="193">LTC6811 for 4-wire SPI mode</text>
</g>
</svg>
